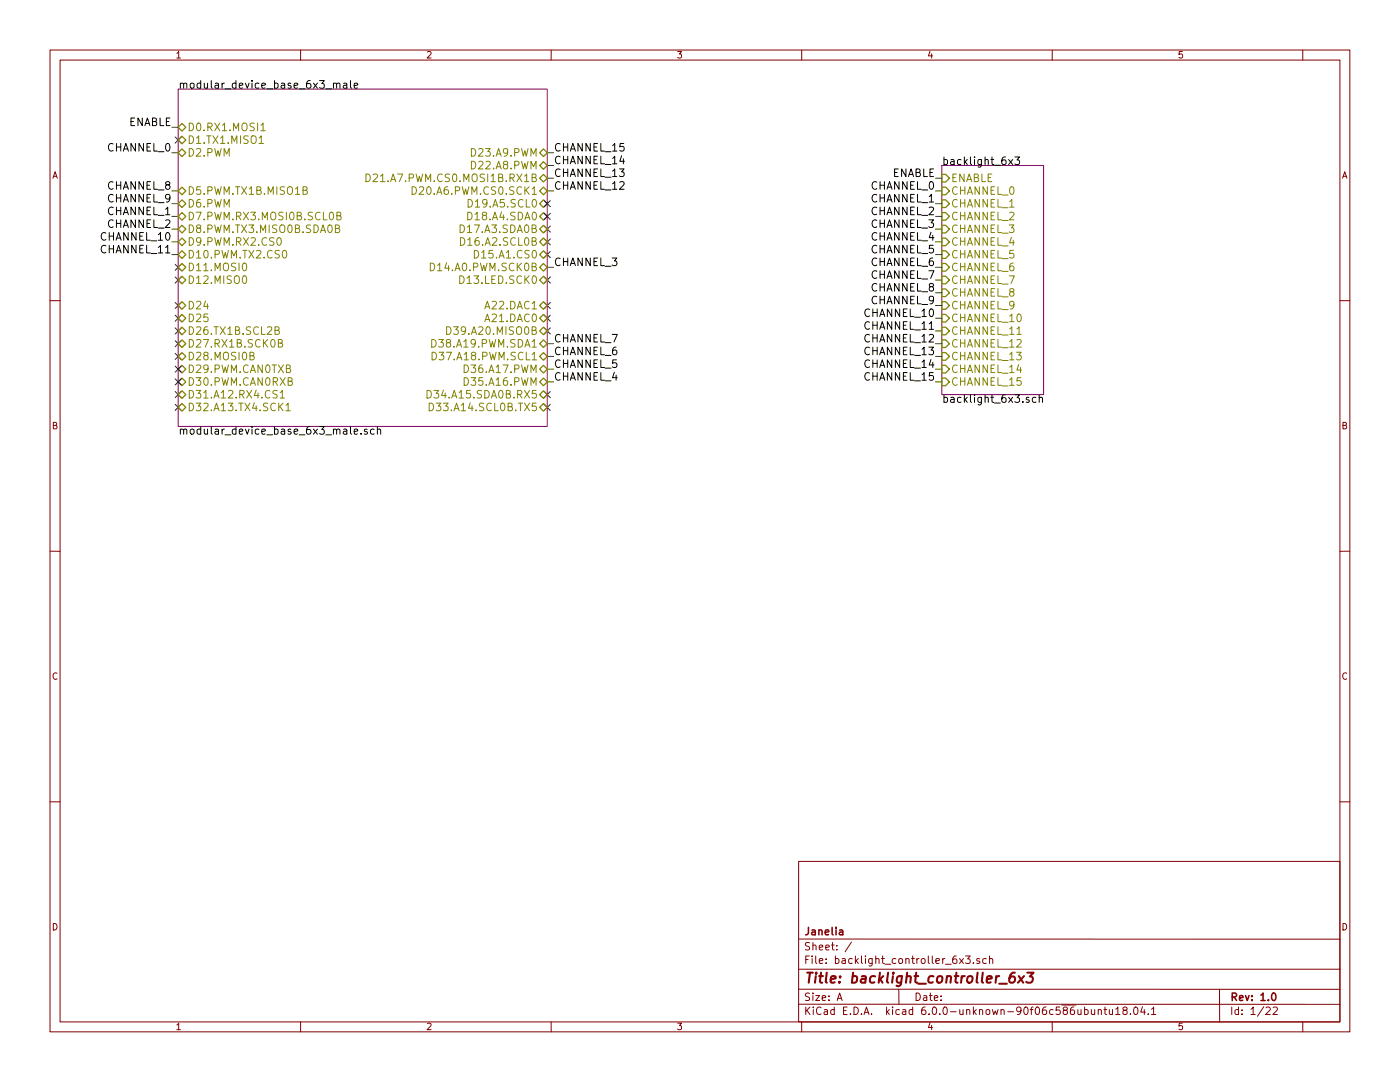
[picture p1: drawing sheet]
<svg xmlns="http://www.w3.org/2000/svg" width="279mm" height="216mm" viewBox="0 0 279 216" stroke-linecap="round" stroke-linejoin="round" font-family="sans-serif">
<g fill="none" stroke="#840000" stroke-width=".2">
<path d="M10 10h259.4v195.9h-259.4zM12 12h255.4v191.9h-255.4zM60 10v2M110 10v2M160 10v2M210 10v2M260 10v2M10 60h2M267.4 60h2M10 110h2M269.4 110h-2M10 160h2"/>
<path d="M267.4 160h2M159.4 171.9h108v32h-108zM159.4 197.4h108M159.4 193.4h108M159.4 187.4h108M167.1 199.6l.5-1.5 .5 1.5M167.2 199.2h.7M169.9 188l-1.2 1.9M179.4 197.4v3M191.5 191.3l.8 1M192.3 191.3l-.8 1M192.7 190.8h.9l-.5 .5 .4 .2v.6l-.2 .2-.6-.2"/>
<path d="M194.3 192.1v.2M195.5 191.3h-.4l-.2 .2 .1 .2 .5 .1v.4h-.6M196.8 191.3h-.4l-.3 .2 .1 .6 .2 .2 .4-.1M197.5 191.4l.2-.1h.3l.1 1M197.5 190.8v1.5M243.4 197.4v6.5M60 203.9v2M110 203.9v2M159.4 200.4h108M160 203.9v2M210 203.9v2M216.5 201.5l.4-.1 .3 .3-.1 .6-.2 .1h-.4"/>
<path d="M217.8 201.4v.8a.39 .39 0 0 0 .7 .1M218.5 201.4v1M219.2 201.6l.2-.2 .3 .1 .1 .9M219.2 201.4v1M220.3 201.4h.6M220.5 200.9v1.3l.4 .2M221.4 201.4l.1 1h.3l.2-.1M222 201.4v1M222.7 201.4l.4-.5v1.5M222.7 202.4h.8M224.4 201.6l-.2-.2v-.3l.2-.2 .4 .1 .1 .4-.7 .3-.1 .2 .1 .4 .2 .1h.3l.2-.2v-.5l-.2-.1M225.6 202.3v.1"/>
<path d="M226.4 201l.2-.1a.8 .8 0 0 1 .5 .8 .8 .8 0 0 1-.5 .7 1 1 0 0 1-.2-1.4zM228 200.9l-.3 1.1h.9M228.4 201.4v1M229.2 202.3v.1M229.8 201.4l.4-.5v1.5M229.8 202.4h.9M252.7 201.1l.5-.2 .3 .5-.9 1h.9M254.1 201.1l.6-.2 .2 .5-.9 1h.9M260 203.9v2"/>
</g>
<path d="M167.6 185.6h.5l.1 .9M168.2 185.9l-.5 .1-.2 .2 .2 .3h.5M253.9 198.3l.2-.2a.8 .8 0 0 1 .6 .8 .8 .8 0 0 1-.6 .7l-.2-.1-.1-.4z" fill="none" stroke="#840000" stroke-width=".3"/>
<path d="M202.5 194.1a.89 .89 0 0 0-1 .8l-.1 .8 .1 .3a.66 .66 0 0 0 1-.3l.1-.5-.3-.4a.69 .69 0 0 0-.9 .4M203.3 194.8l.9 1.3M204.4 194.8l-1.3 1.3M205 194.1h1.3l-.8 .7a.52 .52 0 0 1 .6 .4v.5l-.3 .3-.7 .1-.3-.2" fill="none" stroke="#840000" stroke-width=".41"/>
<path d="M35.6 17.8h73.6v67.3h-73.6zM188 33h20.3v45.7h-20.3z" fill="none" stroke="#840084" stroke-width=".2"/>
<g fill="none" stroke="#000" stroke-width=".2">
<path d="M67.2 16.8l.2-.2 .4 .1v.9M68.6 16.7h.6v.9M69.2 16.9l-.5 .1-.2 .2 .2 .4 .5-.1M70 16.1v1.3l.2 .2M70.7 17.1l.7-.2-.1-.2-.4-.1-.2 .2v.7h.6M201.3 31.8l.8 1M202.1 31.8l-.8 1M202.5 31.3h1l-.5 .6 .4 .1v.7l-.2 .1-.7-.1M205.4 79.3h-.4l-.2 .2 .1 .2 .5 .2v.3h-.6M206.8 79.3h-.5l-.3 .3 .2 .6h.6M207.4 79.4l.2-.1h.4l.1 1M207.4 78.8v1.5"/>
<path d="M70.7 86.1l.7-.1-.1-.3-.4-.1-.2 .2v.8h.6M72.1 86.5v.1M73.3 85.7l-.4-.1-.2 .2 .1 .3 .5 .1v.4h-.6M74.7 85.7l-.5-.1-.3 .3 .2 .7h.6M75.3 85.8l.2-.2 .4 .1 .1 .9M75.3 85.1v1.5"/>
</g>
<g fill="none" stroke="#848400" stroke-width=".25">
<path d="M35.6 30.5l.7-.8 .8 .8-.8 .7zM35.6 38.1l.7-.8 .8 .8-.8 .8zM35.6 25.4l.7-.8 .8 .8-.8 .8zM36.3 27.2l.8 .7-.8 .8-.7-.8zM107.7 30.5l.8-.8 .7 .8-.7 .7zM107.7 35.6l.8-.8 .7 .8-.7 .7zM108.5 37.3l.7 .8-.7 .8-.8-.8zM108.5 32.3l.7 .7-.7 .8-.8-.8zM188 37.3h.7l.8 .8-.8 .8h-.7zM188 39.9h.7l.8 .7-.8 .8h-.7zM188 34.8h.7l.8 .8-.8 .7h-.7zM35.6 40.6l.7-.7 .8 .7-.8 .8z"/>
<path d="M35.6 53.3l.7-.7 .8 .7-.8 .8zM35.6 55.9l.7-.8 .8 .8-.8 .7zM35.6 43.2l.7-.8 .8 .8-.8 .7zM35.6 45.7l.7-.7 .8 .7-.8 .8zM35.6 48.3l.7-.8 .8 .8-.8 .7zM35.6 50.8l.7-.8 .8 .8-.8 .8zM107.7 40.6l.8-.7 .7 .7-.7 .8zM107.7 45.7l.8-.7 .7 .7-.7 .8zM107.7 48.3l.8-.8 .7 .8-.7 .7zM107.7 53.3l.8-.7 .7 .7-.7 .8zM107.7 43.2l.8-.8 .7 .8-.7 .7zM108.5 55.1l.7 .8-.7 .7-.8-.7z"/>
<path d="M108.5 50l.7 .8-.7 .8-.8-.8zM188 42.4h.7l.8 .8-.8 .7h-.7zM188 45h.7l.8 .7-.8 .8h-.7zM188 47.5h.7l.8 .8-.8 .7h-.7zM188 50h.7l.8 .8-.8 .8h-.7zM188 52.6h.7l.8 .7-.8 .8h-.7zM188 55.1h.7l.8 .8-.8 .7h-.7zM188 57.7h.7l.8 .7-.8 .8h-.7zM35.6 73.7l.7-.8 .8 .8-.8 .7zM35.6 76.2l.7-.8 .8 .8-.8 .8zM35.6 61l.7-.8 .8 .8-.8 .7zM35.6 63.5l.7-.8 .8 .8-.8 .8z"/>
<path d="M35.6 66l.7-.7 .8 .7-.8 .8zM35.6 68.6l.7-.8 .8 .8-.8 .7zM35.6 71.1l.7-.7 .8 .7-.8 .8zM35.6 78.7l.7-.7 .8 .7-.8 .8zM107.7 71.1l.8-.7 .7 .7-.7 .8zM107.7 76.2l.8-.8 .7 .8-.7 .8zM107.7 63.5l.8-.8 .7 .8-.7 .8zM107.7 68.6l.8-.8 .7 .8-.7 .7zM107.7 66l.8-.7 .7 .7-.7 .8zM108.5 72.9l.7 .8-.7 .7-.8-.7zM108.5 78l.7 .7-.7 .8-.8-.8zM108.5 60.2l.7 .8-.7 .7-.8-.7z"/>
<path d="M188 60.2h.7l.8 .8-.8 .7h-.7zM188 62.7h.7l.8 .8-.8 .8h-.7zM188 65.3h.7l.8 .7-.8 .8h-.7zM188 67.8h.7l.8 .8-.8 .7h-.7zM188 70.4h.7l.8 .7-.8 .8h-.7zM188 72.9h.7l.8 .8-.8 .7h-.7zM188 75.4h.7l.8 .8-.8 .8h-.7zM35.6 81.3l.7-.8 .8 .8-.8 .7zM107.7 81.3l.8-.8 .7 .8-.7 .7z"/>
</g>
<g fill="none" stroke="#848400" stroke-width=".2">
<path d="M51.7 27.5l.4-.4v1.5M51.7 28.6h.9M52.1 25l.4-.4v1.5M52.1 26.1h.8M60.5 38l.7-.2v-.4l-.7-.1v1.5h.6l.2-.2v-.3l-.3-.3M73 34.7a.77 .77 0 0 1 .9 .8 .77 .77 0 0 1-.9 .7zM82.2 37.3a.77 .77 0 0 1 .9 .7 .77 .77 0 0 1-.9 .8zM93.4 39.8a.77 .77 0 0 1 .9 .8 .77 .77 0 0 1-.9 .7zM48.5 52.6l.2-.1a.83 .83 0 0 1 .6 .6 .83 .83 0 0 1-.3 .8l-.1 .1a.84 .84 0 0 1-.4-1.4zM48.5 55.2l.2-.2a.83 .83 0 0 1 .6 .7 .83 .83 0 0 1-.3 .8l-.1 .1a.84 .84 0 0 1-.4-1.4zM55.4 47.5l.2-.1a.81 .81 0 0 1 .6 .8 .81 .81 0 0 1-.6 .7l-.2-.1-.2-.4zM56.5 50.1l.2-.1a.81 .81 0 0 1 .5 .7 .81 .81 0 0 1-.5 .8l-.2-.2-.2-.4z"/>
<path d="M66.9 45.6l.8-.1v-.3l-.1-.2-.7-.1v1.5h.6l.3-.3a.41 .41 0 0 0-.4-.5M67.2 43.1l.7-.1 .1-.2-.1-.3-.7-.2v1.6h.6l.2-.2 .1-.3-.4-.3M85.9 52.5a.77 .77 0 0 1 .9 .8 .77 .77 0 0 1-.9 .7zM91.7 55a.77 .77 0 0 1 .9 .8 .77 .77 0 0 1-.9 .8zM91.8 44.9a.77 .77 0 0 1 .9 .7 .77 .77 0 0 1-.9 .8zM91.9 47.4a.77 .77 0 0 1 .9 .8 .77 .77 0 0 1-.9 .7zM93.3 42.3a.77 .77 0 0 1 .9 .8 .77 .77 0 0 1-.9 .8zM94.7 50a.77 .77 0 0 1 .8 .7 .77 .77 0 0 1-.8 .8zM49.9 71l.7-.1v-.5l-.7-.1v1.5h.6l.2-.1v-.4l-.3-.3M54.9 65.9l.7-.1v-.5l-.7-.1v1.5h.6l.2-.1 .1-.4-.4-.3M55.5 68.5l.7-.1 .1-.2v-.3l-.8-.2v1.6h.6l.2-.2 .1-.3-.3-.3M55.9 78.3l.4-.4v1.5"/>
<path d="M55.9 79.4h.9M57.5 76.1l.7-.2v-.4l-.7-.1v1.5h.6l.2-.2 .1-.3-.4-.3M85.2 77.9a.77 .77 0 0 1 .9 .8 .77 .77 0 0 1-.9 .7zM86.2 67.7a.77 .77 0 0 1 .9 .8 .77 .77 0 0 1-.9 .8zM86.2 70.3a.77 .77 0 0 1 .9 .7 .77 .77 0 0 1-.9 .8zM89.1 65.2a.77 .77 0 0 1 .9 .8 .77 .77 0 0 1-.9 .7zM92.6 72.8a.77 .77 0 0 1 .9 .8 .77 .77 0 0 1-.9 .7zM92.6 75.4a.77 .77 0 0 1 .9 .7 .77 .77 0 0 1-.9 .8zM202.9 66.7h.9M57.1 80.9l.4-.5v1.6M57.1 82h.8M85.6 80.4a.77 .77 0 0 1 .9 .8 .77 .77 0 0 1-.9 .8z"/>
</g>
<g fill="none" stroke="#008400" stroke-width=".2">
<path d="M34.3 38.1h1.3M34.3 30.5h1.3M34.3 25.4h1.3M109.2 35.6h1.3M109.2 38.1h1.3M109.2 30.5h1.3M109.2 33h1.3M186.7 35.6h1.3M186.7 38.1h1.3M34.3 40.6h1.3M34.3 43.2h1.3M34.3 45.7h1.3"/>
<path d="M34.3 48.3h1.3M34.3 50.8h1.3M109.2 53.3h1.3M186.7 40.6h1.3M186.7 43.2h1.3M186.7 45.7h1.3M186.7 48.3h1.3M186.7 50.8h1.3M186.7 53.3h1.3M186.7 55.9h1.3M186.7 58.4h1.3M109.2 68.6h1.3"/>
<path d="M109.2 71.1h1.3M109.2 73.7h1.3M109.2 76.2h1.3M186.7 61h1.3M186.7 63.5h1.3M186.7 66h1.3M186.7 68.6h1.3M186.7 71.1h1.3M186.7 73.7h1.3M186.7 76.2h1.3"/>
</g>
<g fill="none" stroke="#000084" stroke-width=".2">
<path d="M35 27.3l1.2 1.2M36.2 27.3l-1.2 1.2M35 52.7l1.2 1.2M35 55.3l1.2 1.2M36.2 52.7l-1.2 1.2M36.2 55.3l-1.2 1.2M108.6 45.1l1.2 1.2M108.6 47.7l1.2 1.2M108.6 50.2l1.2 1.2M108.6 55.3l1.2 1.2M108.6 42.6l1.2 1.2M108.6 40l1.2 1.2"/>
<path d="M109.8 45.1l-1.2 1.2M109.8 47.7l-1.2 1.2M109.8 50.2l-1.2 1.2M109.8 55.3l-1.2 1.2M109.8 42.6l-1.2 1.2M109.8 40l-1.2 1.2M35 60.4l1.2 1.2M35 62.9l1.2 1.2M35 65.4l1.2 1.2M35 68l1.2 1.2M35 70.5l1.2 1.2M35 78.1l1.2 1.2"/>
<path d="M35 75.6l1.2 1.2M35 73.1l1.2 1.2M36.2 60.4l-1.2 1.2M36.2 62.9l-1.2 1.2M36.2 65.4l-1.2 1.2M36.2 68l-1.2 1.2M36.2 70.5l-1.2 1.2M36.2 78.1l-1.2 1.2M36.2 75.6l-1.2 1.2M36.2 73.1l-1.2 1.2M108.6 60.4l1.2 1.2M108.6 62.9l1.2 1.2"/>
<path d="M108.6 65.4l1.2 1.2M108.6 78.1l1.2 1.2M109.8 60.4l-1.2 1.2M109.8 62.9l-1.2 1.2M109.8 65.4l-1.2 1.2M109.8 78.1l-1.2 1.2M35 80.7l1.2 1.2M36.2 80.7l-1.2 1.2M108.6 80.7l1.2 1.2M109.8 80.7l-1.2 1.2"/>
</g>
<text font-size="2.8" fill="#840000" x="160.4" y="196.2">Title: backlight_controller_6x3</text>
<g font-size="2.1">
<text x="35.6" y="17.7">modular_device_base_6x3_male</text>
<text x="25.6" y="25.1">ENABLE</text>
<text x="21.6" y="30.2">CHANNEL_0</text>
<text x="110.5" y="30.2">CHANNEL_15</text>
<text x="110.5" y="32.8">CHANNEL_14</text>
<text x="110.5" y="35.3">CHANNEL_13</text>
<text x="178" y="35.3">ENABLE</text>
<text x="188" y="32.9">backlight_6x3</text>
<text x="21.6" y="40.4">CHANNEL_9</text>
<text x="21.6" y="37.8">CHANNEL_8</text>
<text x="110.5" y="37.8">CHANNEL_12</text>
<text x="174" y="37.8">CHANNEL_0</text>
<text x="174" y="40.4">CHANNEL_1</text>
<text x="21.6" y="42.9">CHANNEL_1</text>
<text x="21.6" y="45.5">CHANNEL_2</text>
<text x="174" y="42.9">CHANNEL_2</text>
<text x="174" y="45.5">CHANNEL_3</text>
<text x="20.4" y="50.5">CHANNEL_11</text>
<text x="20.4" y="48">CHANNEL_10</text>
<text x="110.5" y="53.1">CHANNEL_3</text>
<text x="174" y="48">CHANNEL_4</text>
<text x="174" y="50.5">CHANNEL_5</text>
<text x="174" y="53.1">CHANNEL_6</text>
<text x="174" y="55.6">CHANNEL_7</text>
<text x="174" y="58.2">CHANNEL_8</text>
<text x="172.8" y="63.2">CHANNEL_10</text>
<text x="172.8" y="65.8">CHANNEL_11</text>
<text x="174" y="60.7">CHANNEL_9</text>
<text x="110.5" y="70.9">CHANNEL_6</text>
<text x="110.5" y="68.3">CHANNEL_7</text>
<text x="172.8" y="68.3">CHANNEL_12</text>
<text x="172.8" y="70.9">CHANNEL_13</text>
<text x="110.5" y="73.4">CHANNEL_5</text>
<text x="110.5" y="75.9">CHANNEL_4</text>
<text x="172.8" y="73.4">CHANNEL_14</text>
<text x="172.8" y="75.9">CHANNEL_15</text>
<text x="188" y="80.4">backlight_6x3.sch</text>
<text x="35.6" y="86.7">modular_device_base_6x3_male.sch</text>
</g>
<g font-size="2.1" fill="#848400">
<text x="37.3" y="26.2">D0.RX1.MOSI1</text>
<text x="37.3" y="28.7">D1.TX1.MISO1</text>
<text x="37.3" y="31.2">D2.PWM</text>
<text x="94.5" y="33.8">D22.A8.PWM</text>
<text x="94.5" y="31.2">D23.A9.PWM</text>
<text x="37.3" y="38.9">D5.PWM.TX1B.MISO1B</text>
<text x="37.3" y="41.4">D6.PWM</text>
<text x="74.8" y="36.3">D21.A7.PWM.CS0.MOSI1B.RX1B</text>
<text x="83.5" y="38.9">D20.A6.PWM.CS0.SCK1</text>
<text x="94.2" y="41.4">D19.A5.SCL0</text>
<text x="189.7" y="38.9">CHANNEL_0</text>
<text x="189.7" y="41.4">CHANNEL_1</text>
<text x="189.7" y="36.3">ENABLE</text>
<text x="37.3" y="43.9">D7.PWM.RX3.MOSI0B.SCL0B</text>
<text x="37.3" y="46.5">D8.PWM.TX3.MISO0B.SDA0B</text>
<text x="92.5" y="46.5">D17.A3.SDA0B</text>
<text x="94" y="43.9">D18.A4.SDA0</text>
<text x="189.7" y="43.9">CHANNEL_2</text>
<text x="189.7" y="46.5">CHANNEL_3</text>
<text x="37.3" y="49">D9.PWM.RX2.CS0</text>
<text x="37.3" y="51.6">D10.PWM.TX2.CS0</text>
<text x="92.7" y="49">D16.A2.SCL0B</text>
<text x="95.5" y="51.6">D15.A1.CS0</text>
<text x="189.7" y="49">CHANNEL_4</text>
<text x="189.7" y="51.6">CHANNEL_5</text>
<text x="37.3" y="54.1">D11.MOSI0</text>
<text x="37.3" y="56.6">D12.MISO0</text>
<text x="86.7" y="54.1">D14.A0.PWM.SCK0B</text>
<text x="92.5" y="56.6">D13.LED.SCK0</text>
<text x="189.7" y="54.1">CHANNEL_6</text>
<text x="189.7" y="56.6">CHANNEL_7</text>
<text x="189.7" y="59.2">CHANNEL_8</text>
<text x="37.3" y="61.7">D24</text>
<text x="37.3" y="64.3">D25</text>
<text x="97.2" y="61.7">A22.DAC1</text>
<text x="97.2" y="64.3">A21.DAC0</text>
<text x="189.7" y="61.7">CHANNEL_9</text>
<text x="189.7" y="64.3">CHANNEL_10</text>
<text x="37.3" y="66.8">D26.TX1B.SCL2B</text>
<text x="37.3" y="69.3">D27.RX1B.SCK0B</text>
<text x="37.3" y="71.9">D28.MOSI0B</text>
<text x="87" y="69.3">D38.A19.PWM.SDA1</text>
<text x="87.3" y="71.9">D37.A18.PWM.SCL1</text>
<text x="90.3" y="66.8">D39.A20.MISO0B</text>
<text x="189.7" y="66.8">CHANNEL_11</text>
<text x="189.7" y="69.3">CHANNEL_12</text>
<text x="189.7" y="71.9">CHANNEL_13</text>
<text x="37.3" y="74.4">D29.PWM.CAN0TXB</text>
<text x="37.3" y="77">D30.PWM.CAN0RXB</text>
<text x="93.3" y="74.4">D36.A17.PWM</text>
<text x="93.3" y="77">D35.A16.PWM</text>
<text x="189.7" y="74.4">CHANNEL_14</text>
<text x="189.7" y="77">CHANNEL_15</text>
<text x="37.3" y="79.5">D31.A12.RX4.CS1</text>
<text x="37.3" y="82">D32.A13.TX4.SCK1</text>
<text x="86.6" y="79.5">D34.A15.SDA0B.RX5</text>
<text x="87" y="82">D33.A14.SCL0B.TX5</text>
</g>
<g font-size="2.1" fill="#840000">
<text x="160.4" y="189.6">Sheet: /</text>
<text x="160.4" y="186.6">Janelia</text>
<text x="160.4" y="192.3">File: backlight_controller_6x3.sch</text>
<text x="160.4" y="202.5">KiCad E.D.A. kicad 6.0.0-unknown-90f06c586ubuntu18.04.1</text>
<text x="160.4" y="199.7">Size: A</text>
<text x="182.4" y="199.7">Date:</text>
<text x="245.4" y="199.7">Rev: 1.0</text>
<text x="245.4" y="202.5">Id: 1/22</text>
</g>
<g font-size="1.8" fill="#840000">
<text x="35" y="11.6">1</text>
<text x="85" y="11.6">2</text>
<text x="135" y="11.6">3</text>
<text x="185" y="11.6">4</text>
<text x="235" y="11.6">5</text>
<text x="10.4" y="35.6">A</text>
<text x="267.7" y="35.6">A</text>
<text x="10.4" y="85.6">B</text>
<text x="267.7" y="85.6">B</text>
<text x="10.4" y="135.6">C</text>
<text x="267.7" y="135.6">C</text>
<text x="10.4" y="185.6">D</text>
<text x="267.7" y="185.6">D</text>
<text x="35" y="205.5">1</text>
<text x="85" y="205.5">2</text>
<text x="135" y="205.5">3</text>
<text x="185" y="205.5">4</text>
<text x="235" y="205.5">5</text>
</g>
</svg>
